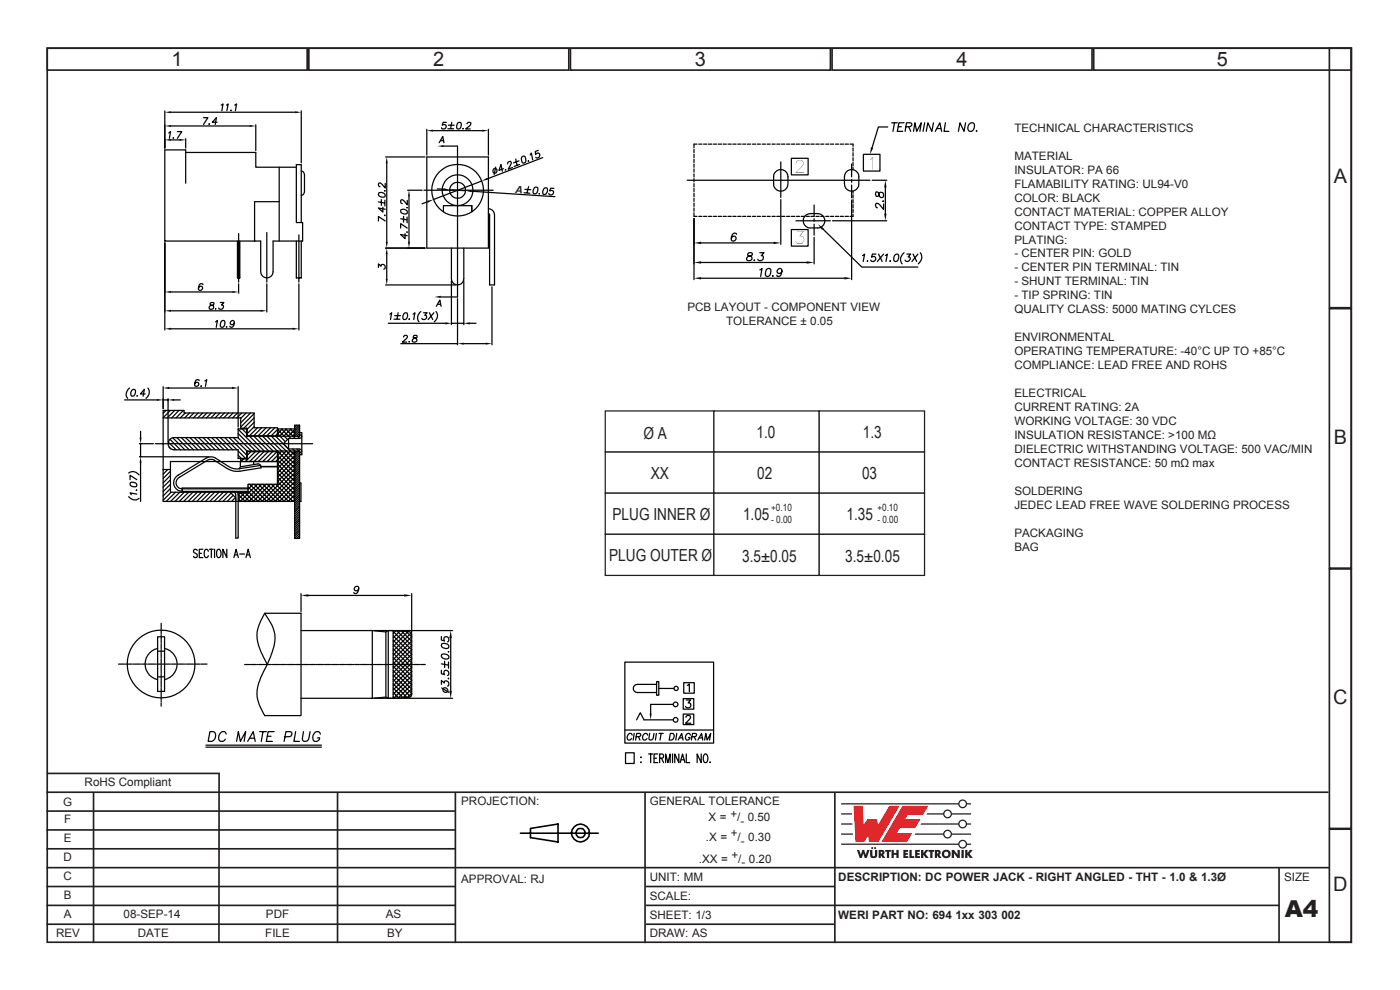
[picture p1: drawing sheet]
<svg xmlns="http://www.w3.org/2000/svg" width="297mm" height="210mm" viewBox="0 0 297 210" stroke-linecap="round" stroke-linejoin="round" font-family="sans-serif">
<!-- layer: Calque 1 -->
<g fill="none" stroke="#231f20" stroke-width=".35">
<path d="M10 10.2h276.7v189.7h-276.7zM10 10.2h55.2v4.7h-55.2zM65.5 10.2h55.2v4.7h-55.2zM121 10.2h55.2v4.7h-55.2zM176.5 10.2h55.2v4.7h-55.2zM232 10.2h54.7v4.7h-54.7zM282 10.2h4.7v55.1h-4.7zM282 65.5h4.7v55h-4.7zM282 120.7h4.7v55h-4.7zM9.8 168h272M9.8 172h86.7M9.8 176h86.7"/>
<path d="M9.9 164.1h36.7M19.8 168v32M46.5 164l-.1 36M71.6 168v32M96.6 168v32M136.8 168v32M177.1 168v32M282 175.9h4.7v24h-4.7zM9.8 192h86.7M9.8 196h86.7M9.8 180h86.7M9.8 184h272.2"/>
<path d="M9.8 188h86.7M137 192h134.3M137 196h40.1M137 188h40.1M271.3 184v16"/>
</g>
<g fill="none" stroke="#000" stroke-width=".34">
<path d="M110.4 176.7h16.5M112.5 175.7l5.9-.9v3.8l-5.9-.9z"/>
<circle cx="123.1" cy="176.7" r="1.88"/>
<circle cx="123.2" cy="176.7" r="1.02"/>
</g>
<g fill="#ee1d23">
<path d="M181.1 170.9h1.9l.2 4 .9-1.2h2l.2 1.3 2.4-4.1h2.1l-4.5 7.7h-1.9l-.2-1.3-.9 1.3h-1.8z"/>
<path d="M191.4 170.9h5.5l-1.1 1.9h-3.2l-.6 .9h3.3l-1.1 1.9h-3.3l-.6 1.1h3.2l-1.1 1.9h-5.4z"/>
</g>
<g fill="#231f20">
<path d="M181.8 180.3h.5l.3 1 .3-1h.4l.3 1 .4-1h.5l-.6 1.7h-.5l-.3-1-.3 1h-.4z"/>
<path d="M184.6 180.3h.5v1.2l.2 .1 .3-.1v-1.2h.5v1.1a.76 .76 0 0 1-.8 .6 .76 .76 0 0 1-.7-.6z"/>
<path d="M187.8 180.3h1.2v.4h-.4v1.3h-.5l.1-1.3h-.4z"/>
<path d="M189.1 180.3h.5v.6h.6v-.6h.5l-.1 1.7h-.4v-.7h-.6v.7h-.5z"/>
<path d="M191.6 180.3h1.1v.4h-.6v.2h.5v.4h-.5v.3h.6v.4h-1.1z"/>
<path d="M192.9 180.3h.5v1.3h.5v.4h-1z"/>
<path d="M194.1 180.3h1v.4h-.5v.2h.5v.4h-.5v.3h.6v.4h-1.1z"/>
<path d="M195.4 180.3h.5v.7l.5-.7h.6l-.7 .8 .7 .9h-.6l-.5-.7v.7h-.5z"/>
<path d="M197 180.3h1.2v.4h-.4v1.3h-.5v-1.3h-.3z"/>
<path d="M201.9 180.3h.5l.8 1-.1-1h.5v1.7h-.5l-.7-1.1v1.1h-.5z"/>
<path d="M204 180.3h.5v1.7h-.5z"/>
<path d="M204.7 180.3h.5v.7l.5-.7h.6l-.6 .8 .7 .9h-.6l-.6-.7v.7h-.5z"/>
<circle cx="185" cy="179.9" r=".22"/>
<circle cx="185.7" cy="179.9" r=".22"/>
</g>
<g fill="#231f20">
<path d="M186.9 180.7v.3h.2v-.2zM186.4 180.3h.5a.55 .55 0 0 1 .7 .3 .55 .55 0 0 1-.3 .7l.5 .7h-.5l-.4-.6v.6h-.5z" fill-rule="evenodd"/>
<path d="M198.8 180.7v.3h.2l.1-.2zM198.3 180.3h.6a.55 .55 0 0 1 .6 .3 .55 .55 0 0 1-.2 .7l.4 .7h-.5l-.4-.6v.6h-.5z" fill-rule="evenodd"/>
<path d="M200.3 181.2a.5 .5 0 0 0 1 0 .5 .5 0 0 0-1 0zM199.8 181.1a.95 .95 0 0 1 1.9 0 .95 .95 0 0 1-1.9 0z" fill-rule="evenodd"/>
</g>
<path d="M178.4 176.9h2.6M178.4 174.8h2.4M178.4 172.6h2.3" fill="none" stroke="#231f20" stroke-width=".27"/>
<g fill="#231f20">
<path d="M178.4 170.4h24.9a.94 .94 0 0 1 .9-.8 .94 .94 0 0 1 1 .8h.8v.2h-.8a.94 .94 0 0 1-1 .9 .94 .94 0 0 1-.9-.9h-24.9zM203.5 170.5a.7 .7 0 0 1 1.4 0 .7 .7 0 0 1-1.4 0z" fill-rule="evenodd"/>
<path d="M196.7 172.5h3.4a.94 .94 0 0 1 .9-.8 .94 .94 0 0 1 1 .8h4v.3h-4a.94 .94 0 0 1-1 .8 .94 .94 0 0 1-.9-.8h-3.6zM200.3 172.6a.7 .7 0 0 1 1.4 0 .7 .7 0 0 1-1.4 0z" fill-rule="evenodd"/>
<path d="M195.4 174.7h7.9a.94 .94 0 0 1 .9-.9 .94 .94 0 0 1 1 .9h.8v.2h-.8a.94 .94 0 0 1-1 .8 .94 .94 0 0 1-.9-.8h-8zM203.5 174.8a.7 .7 0 0 1 1.4 0 .7 .7 0 0 1-1.4 0z" fill-rule="evenodd"/>
<path d="M194.2 176.8h5.9a.94 .94 0 0 1 .9-.8 .94 .94 0 0 1 1 .8h4v.3h-4a.94 .94 0 0 1-1 .8 .94 .94 0 0 1-.9-.8h-6.1zM200.3 176.9a.7 .7 0 0 1 1.4 0 .7 .7 0 0 1-1.4 0z" fill-rule="evenodd"/>
<path d="M178.4 178.9h24.9a.94 .94 0 0 1 .9-.8 .94 .94 0 0 1 1 .8h.8v.3h-.8a.94 .94 0 0 1-1 .8 .94 .94 0 0 1-.9-.8h-24.9zM203.5 179.1a.7 .7 0 0 1 1.4 0 .7 .7 0 0 1-1.4 0z" fill-rule="evenodd"/>
</g>
<path d="M147.2 46.4v12.9M148.7 59h30.4M180.7 42.4v16.9M181 40.5v.5M181 41.3v.7M181 42.3v.8M181 43.4v.7M181 44.4v.7M181 45.5v.4" fill="none" stroke="#050504" stroke-width=".26"/>
<g fill="#050504">
<path d="M147.2 59l1.5-.2v.5z"/>
<path d="M179.1 58.8l1.6 .2-1.6 .3z"/>
</g>
<path d="M147.2 46.4v5.4M148.7 51.5h15.4M161.2 57.2l.5-.3-.3 1.7M162.8 57a.5 .5 0 0 1 .7 .2v.5a.86 .86 0 0 1-.8 .9 1.08 1.08 0 0 1 .1-1.6zM163.9 58.5v.1h.1M165.6 42.3v9.5M165.9 57.5a.55 .55 0 0 1-.6 .5 .55 .55 0 0 1-.5-.6 .55 .55 0 0 1 .6-.5 .89 .89 0 0 1 .5 1 .89 .89 0 0 1-.9 .7l-.2-.2" fill="none" stroke="#050504" stroke-width=".26"/>
<g fill="#050504">
<path d="M147.2 51.5l1.5-.2v.5z"/>
<path d="M164.1 51.3l1.5 .2-1.5 .3z"/>
</g>
<g fill="none" stroke="#050504" stroke-width=".26">
<path d="M145.8 38.2h38.8M147.2 30.6h.7M148.2 30.6h.7M149.3 30.6h.6M150.3 30.6h.7M151.3 30.6h.7M152.3 30.6h.8M153.4 30.6h.7M154.4 30.6h.7M155.5 30.6h.7M156.5 30.6h.7M157.6 30.6h.6"/>
<path d="M158.6 30.6h.6M159.6 30.6h.7M160.6 30.6h.7M161.7 30.6h.7M162.7 30.6h.7M163.8 30.6h.7M164.8 30.6h.7M165.8 30.6h.7M166.9 30.6h.6M167.9 30.6h.7M168.9 30.6h.7M170 30.6h.7"/>
<path d="M171 30.6h.7M172 30.6h.8M173.1 30.6h.7M174.1 30.6h.7M175.2 30.6h.6M176.2 30.6h.7M177.2 30.6h.7M178.3 30.6h.6M179.3 30.6h.7M180.3 30.6h.7M185 38.2h3.1M187.8 39.8v5.5"/>
<path d="M147.2 45.9h.7M148.2 45.9h.7M149.3 45.9h.6M150.3 45.9h.7M151.3 45.9h.7M152.3 45.9h.8M153.4 45.9h.7M154.4 45.9h.7M155.5 45.9h.7M156.2 49.7v-.2a.89 .89 0 0 0-1 .6 .89 .89 0 0 0 .3 1 .53 .53 0 0 0 .7-.3 .53 .53 0 0 0-.5-.7 .53 .53 0 0 0-.6 .5M156.5 45.9h.7M157.6 45.9h.6"/>
<path d="M158.6 45.9h.6M159.6 45.9h.7M160.6 45.9h.7M161.7 45.9h.7M162.7 45.9h.7M163.8 45.9h.7M164.8 45.9h.7M165.8 45.9h.7M166.9 45.9h.6M167.9 45.9h.7M168.9 45.9h.7M170 45.9h.7"/>
<path d="M171 45.9h.7M172 45.9h.8M173.1 45.9h.7M174.1 45.9h.7M175.2 45.9h.6M176.2 45.9h.7M176.6 46.8h11.5M177.2 45.9h.7M178.3 45.9h.6M179.3 45.9h.7M180.3 45.9h.7"/>
</g>
<g fill="#050504">
<path d="M187.6 45.3h.5l-.3 1.5z"/>
<path d="M187.8 38.2l.3 1.6h-.5z"/>
</g>
<g fill="none" stroke="#050504" stroke-width=".26">
<path d="M147.2 30.6v.7M147.2 31.7v.7M147.2 32.7v.7M147.2 33.7v.8M147.2 34.8v.7M147.2 35.8v.7M147.2 36.9v.7M147.2 37.9v.7M147.2 39v.6M147.2 40v.6M165.6 34.3v7.6M180.7 34.8v2.7"/>
<path d="M180.7 38.1v.6M180.7 39.3v2.7M181 30.6v.4M181 31.4v.7M181 32.4v.7M181 33.5v.6M181 34.5v.7M181 35.5v.5M147.2 41v.7M147.2 42v.7M147.2 43.1v.7M147.2 44.1v.7"/>
<path d="M147.2 45.1v.8M147.2 46.4v9.6M148.7 55.7h22.4M168.9 46.8h7.2M172.7 43.5v2.3M172.7 46.4v.6M172.7 47.5v2.4M172.7 50.3v5.7M183 54.2l.4-.3-.3 1.6M184.1 55.3l-.1 .2 .1-.1M185.8 40.7a.61 .61 0 0 0 .3 1l.3-.2a.63 .63 0 0 1 .4-.7 .6 .6 0 0 1 .6 .4 .6 .6 0 0 1-.3 .7 1.06 1.06 0 0 1-.8-1.1zM185.8 53.9h-.7l-.2 .7a.53 .53 0 0 1 .9 .1 .53 .53 0 0 1-.6 .8l-.4-.1-.1-.2"/>
<path d="M186.4 53.9l.7 1.6M187.4 42.6v.1h-.1M187.4 43.3v1.1l-.8-1-.6-.3-.3 .3v.3l.4 .4M187.4 53.9l-1.3 1.6M187.8 54.2l.4-.3-.3 1.6M188.9 55.3l-.1 .1h.1M189.8 54.2a.52 .52 0 0 1 .7-.2 .85 .85 0 0 1 .1 1 .85 .85 0 0 1-.9 .4l-.1-.6zM191.8 53.6a1.65 1.65 0 0 0-.4 2.4M192.4 53.9h.8l-.6 .6a.49 .49 0 0 1 .5 .5 .49 .49 0 0 1-.5 .5l-.5-.1-.1-.2M193.7 53.9l.8 1.6M194.7 53.9l-1.2 1.6M195.2 53.6a1.62 1.62 0 0 1-.4 2.4"/>
</g>
<g fill="#050504">
<path d="M147.2 55.7l1.5-.3v.5z"/>
<path d="M171.1 55.4l1.6 .3-1.6 .2z"/>
</g>
<path d="M158.7 53.7l-.1 .3 .2 .2a.58 .58 0 0 1 .7 .8l-.2 .2a.63 .63 0 0 1-.9-.2l.3-.6 .8-.2 .1-.3a.6 .6 0 0 0-.9-.2zM160 55.1l-.1 .1h.2M161.2 53.6h.9l-.6 .6a.53 .53 0 0 1 .5 .6 .53 .53 0 0 1-.6 .5l-.5-.1-.1-.2" fill="none" stroke="#050504" stroke-width=".26"/>
<path d="M173.5 47.5l1.3 .9-.4 .4z" fill="#050504"/>
<path d="M174.6 48.6l8.2 8.1h11.9" fill="none" stroke="#050504" stroke-width=".26"/>
<path d="M184.5 33.9l.7-.5-.4 .4z" fill-rule="evenodd" fill="#050504"/>
<path d="M185.2 33.4v2.6" fill="none" stroke="#050504" stroke-width=".21"/>
<path d="M183.2 32.7h3.5v3.6h-3.5z" fill="none" stroke="#050504" stroke-width=".26"/>
<g fill="#050504">
<path d="M169 34.2l.4-.2h.6l-.8 .1-.3 .5z" fill-rule="evenodd"/>
<path d="M169.9 34h.1a.68 .68 0 0 1 .3 1l-1.4 1.6 1.7 .1h-1.9l1.6-1.7a.6 .6 0 0 0-.4-1z" fill-rule="evenodd"/>
</g>
<path d="M167.9 33.6h3.5v3.5h-3.5z" fill="none" stroke="#050504" stroke-width=".26"/>
<g fill="#050504">
<path d="M168.8 51.2l.6 .5-.4-.1z" fill-rule="evenodd"/>
<path d="M169.1 49h1.4l-.8 1a.88 .88 0 0 1 .9 1.1 .88 .88 0 0 1-1.2 .6 .89 .89 0 0 0 1.1-.5 .89 .89 0 0 0-.5-1.1h-.4l.8-1z" fill-rule="evenodd"/>
</g>
<path d="M167.9 48.7h3.5v3.5h-3.5z" fill="none" stroke="#050504" stroke-width=".26"/>
<path d="M184.8 31.2l.5 .1-.7 1.4z" fill="#050504"/>
<g fill="none" stroke="#050504" stroke-width=".26">
<path d="M164.4 36.6a1.52 1.52 0 0 1 1.7-.6 1.52 1.52 0 0 1 1.1 1.5v1.5a1.52 1.52 0 0 1-1.6 1.6 1.52 1.52 0 0 1-1.5-1.6l.1-2zM179.4 36.6a1.52 1.52 0 0 1 1.7-.6 1.52 1.52 0 0 1 1.1 1.5v1.5a1.52 1.52 0 0 1-1.5 1.6 1.52 1.52 0 0 1-1.6-1.6v-1.5zM188.3 26.9h-2l-1.3 4.4M189.2 26h1.2M189.8 26l-.4 1.9M190.5 26.9h.7M191.8 26h-1.1l-.3 1.9h1.1M192.2 26.9l1-.1 .2-.2v-.4l-.3-.2h-.8l-.3 1.9M192.8 26.9l.4 1M193.8 27.9l.3-1.9 .4 1.9 .9-1.9-.3 1.9M196.2 26l-.4 1.9M198 26l-.3 1.9-.9-1.9-.3 1.9"/>
<path d="M198.4 27.9l1-1.9 .4 1.9M198.7 27.3h.9M200.6 26l-.3 1.9h1M204.8 26l-.3 1.9-.8-1.9-.4 1.9M205.6 26.3a.62 .62 0 0 1 1.1 0 1.1 1.1 0 0 1-1 1.6l-.1-.1a1.07 1.07 0 0 1 0-1.5zM207.2 27.7v.2l.1-.1M171 45.6a3.3 3.3 0 0 1 3.7 .3 1.53 1.53 0 0 1-1.2 2.5h-1.6a1.52 1.52 0 0 1-1.4-1.1 1.52 1.52 0 0 1 .5-1.7zM132.6 140.5h18.8v17.1h-18.8zM132.6 154.9h18.8M132.7 159.7h1.8v2.2h-1.8zM134.1 155.9a.52 .52 0 0 0-.6-.3 .52 .52 0 0 0-.4 .5v.6l.2 .3h.3l.4-.3M134.5 155.6l-.2 1.4"/>
<path d="M135 156.3l.8-.1 .1-.2v-.3l-.8-.1-.3 1.4M135.4 156.3l.4 .7M137.4 155.9a.52 .52 0 0 0-.6-.3 .52 .52 0 0 0-.4 .5l-.1 .6 .3 .3h.3l.3-.3M137.6 159.9h.9M137.8 155.6l-.1 1.2 .3 .2 .3-.1 .3-.3 .2-1M138 159.9v1.9M139.3 155.6l-.3 1.4M139.5 159.9h-.7v1.9h.7M139.8 155.6h.9M140.3 155.6l-.3 1.4M142.2 155.6h.5a.8 .8 0 0 1 .2 1 .8 .8 0 0 1-.9 .4zM142.7 159.9v1.9"/>
<path d="M143.6 155.6l-.2 1.4M143.9 157l.7-1.4 .3 1.4M144 159.9v1.9l-.9-1.9v1.9M144.2 156.5h.6M145.6 159.9v1.9h.7M146.5 155.9a.52 .52 0 0 0-.6-.3 .52 .52 0 0 0-.5 .5v.3a.49 .49 0 0 0 .5 .6 .49 .49 0 0 0 .5-.6h-.3M146.8 156.3l.8-.1 .2-.5-.9-.1-.2 1.4M147.2 156.3l.4 .7M148 157l.8-1.4 .3 1.4M148.3 156.5h.7M148.8 159.9v1.9l-.9-1.9v1.9M149.5 157l.2-1.4 .3 1.4 .8-1.4-.3 1.4"/>
<path d="M136 160.5v.2zM136 161.6v.2zM138.8 160.8h.5M139.9 160.8h.6l.2-.1v-.7l-.8-.1v1.9M140.3 160.8l.5 1M141.2 161.8v-1.9l.5 1.9 .5-1.9v1.9M144.3 161.8l.5-1.9 .5 1.9M144.5 161.2h.6M149.4 160l.4-.1a1.31 1.31 0 0 1 0 1.9 .77 .77 0 0 1-.6-1.1zM150.6 161.6v.2z"/>
<circle cx="143.3" cy="149.4" r=".5"/>
</g>
<path d="M137.8 151.4h.4l-.2 1.3z" fill="#050504"/>
<g fill="none" stroke="#050504" stroke-width=".26">
<path d="M35 31.8h4.4v7.1M35 23.5v7.9M36.3 23.8h26.3M54.3 32.3v3.2h8.6M63.9 23.5v11M63.9 36.3a.82 .82 0 0 1 .7 .7v3.7a.82 .82 0 0 1-.7 .7M54 42.8h5.2M63.9 47.2v-12.3h-1v12.3h1.3M33 94.1h33.3M34.6 99.6h1.6M34.7 99.6l-.1 .1M35.2 87.1l-.6 .6"/>
<path d="M35.6 99.6l-1 1M35.7 93.8l1.7 1.6M35.9 94.8l.3 .4M36.1 93.2l2.2 2.2M36.1 87.1l-1.5 1.5h16.5v2.4M36.2 100l-1.6 1.5M36.6 92.9l2.6 2.5M37.1 87.1l-1.6 1.5M37.5 92.8l2.7 2.6M38 87.1l-1.6 1.5M38.5 92.8l2.6 2.6M38.9 87.1l-1.6 1.5"/>
<path d="M39.3 87.6l-1.1 1M39.4 92.8l2.6 2.6M40.2 87.6l-1 1M40.3 92.8l2.6 2.6M41.1 87.6l-1 1M41.2 92.8l2.6 2.6M42.1 87.6l-1.1 1M42.1 92.8l2.7 2.6M43 87.6l-1 1M43.1 92.8l2.6 2.6M43.9 87.6l-1 1M44 92.8l2.6 2.6"/>
<path d="M44.8 87.6l-1 1M44.9 92.8l2.6 2.6M45.8 87.6l-1.1 1M45.8 92.8l2.6 2.6M46.7 87.6l-1.1 1M46.7 92.8l2.7 2.6M47.6 87.6l-1 1M47.7 92.8l2.6 2.6M48.5 87.6l-1 1M48.6 92.8l3.8 3.8M49.4 87.6l-1 1M49.5 92.8l2.9 2.9"/>
<path d="M50.4 87.6l-1.1 1M50.5 92.8l2.8 2.9M50.5 92l3.7 3.7M50.5 91.1l4.7 4.6M50.5 96.6l.7 .7M50.5 95.7l1.6 1.6M50.8 99.4l.4-.4 3.5-.6 .5 .2 .1 .2 .1 .4-4.5 .8a4 4 0 0 1-2.7-.6l-2.8-1.8a1.46 1.46 0 0 0-1.4 0l-6 3.7M51.1 97.3v.6M51.3 87.6l-1.1 1M51.4 91l1 1M51.6 97.4l-.5 .5M52.2 87.6l-1.1 1.2"/>
<path d="M52.3 91h.1M52.4 91h-1.9v1.8h-13.5a1.3 1.3 0 0 0-1.3 1.3 1.3 1.3 0 0 0 1.3 1.3h13.5v1.9h1.9M52.4 92.4h6.5M52.4 95.8h6.5M52.9 92.5l3.2 3.2M53.2 87.6l-2.1 2.1M53.2 95.8l-.8 .9M53.8 97.9v.6M53.9 92.5l3.1 3.2M53.9 87.7l-2.8 2.9M53.9 88.6l-2.2 2.2M53.9 89.6l-1.5 1.5"/>
<path d="M53.9 90.5l-1.5 1.6M54.2 95.8l-2.1 2.1M54.6 90.7l-1.7 1.7M54.8 92.5l3.1 3.2M55.1 95.8l-2.1 2.1M55.3 98.7l-4.5 .7a3.2 3.2 0 0 1-2.3-.5l-2.8-1.7a1.89 1.89 0 0 0-1.9-.1l-6.1 3.8M55.3 98.9h3.5M55.3 99h3.6M55.5 90.7l-1.7 1.7M55.7 92.5l3.1 3.2M56 95.8l-2.1 2.1M56.5 90.7l-1.7 1.7"/>
<path d="M56.6 92.5l5.9 5.9M56.9 95.8l-2.1 2.1M57.4 90.7l-1.7 1.7M57.6 92.5l3.1 3.2M57.8 95.8l-2.1 2.1M58.3 90.7l-1.7 1.7M58.5 92.5l3.1 3.2M58.8 95.8l-2.1 2.1M58.8 97.9h-7.8v1M58.9 97.9h-22.7v6.5h16.4M58.9 95.7v7h-6.3v1.9M58.9 92l1.6 1.7"/>
<path d="M58.9 91.1l2.1 2.1M58.9 97.5l3.6 3.7M58.9 96.6l3.6 3.7M58.9 95.7l3.6 3.6M59 91l-1.5 1.4M59.7 91l2 2M59.8 95.7l-2.2 2.2M59.9 91l-1.5 1.4M60.6 91l2 2M60.7 95.7l1.8 1.8M60.7 95.7l-2.2 2.2M60.8 91l-1.6 1.5"/>
<path d="M61.2 93v2.2l-1.1-1.1 1.1-1.1h2.3M61.2 95.2h2.3M61.5 91l1 1M61.6 95.7l.9 .9M61.6 95.7l-2.7 2.8 3.6 3.6M61.8 91l-1.6 1.5M62.1 95.2l.4 .5M62.4 91l.1 .1M62.5 95.7v6.8M62.5 96.6l-3.6 3.7 3.6 3.7M62.5 91h-3.6v1.5v-1.8h-5v-3.1h-14.9v-.5h-4.4v19.3h27.9l1.1-1.1M62.5 90.2v2.3"/>
<path d="M62.5 95.7h-10.1v1.7h-1.3M62.6 95.7l-3.7 3.7 3.6 3.6M63 90.2l-.5 .5M63 95.2l.4 .5M63.1 95.7l-.6 .5M63.1 92.5l.5 .5M63.4 90.2l-2.3 2.3M63.5 95.7l-1 .9M63.6 91.8h.4M63.6 90.2v2.3h-11.2v-1.7h-1.3M63.6 91l-1.6 1.5M63.6 91.9l-.7 .6"/>
<path d="M63.6 96.5l-4.7 4.7M63.6 97.5l-4.7 4.6 3.6 3.7M63.6 98.4l-8 8M63.6 99.3l-7.1 7.1M63.6 90.5l-1.1 1.1M63.6 91.5l-1.1 1M63.6 92.4l-.2 .1M63.6 96.1l-1.1 1M63.6 97l-1.1 1M63.6 97.9l-1.1 1M63.6 98.8l-1.1 1.1M63.6 99.8l-1.1 1"/>
<path d="M63.6 95.8l.4 .4M63.6 92.1l.4 .4M64 92.5v.3l-.5 .2M36.2 100.9l-1.6 1.5M36.2 101.8l-1.6 1.5M36.2 102.7l-1.6 1.6M36.2 103.6l-1.6 1.6M36.3 104.4l-1.7 1.7M37.2 104.4l-1.9 2M37.9 100.7a1.84 1.84 0 0 0-1 2.2 1.84 1.84 0 0 0 1.9 1.3M38.1 101.2a1.3 1.3 0 0 0-.7 1.5 1.3 1.3 0 0 0 1.3 1M38.1 104.4l-1.9 2"/>
<path d="M39.1 104.4l-2 2M40 104.4l-2 2M40.9 104.4l-1.9 2M41.8 104.4l-1.9 2M42.7 104.4l-1.9 2M43.7 104.4l-2 2M44.6 104.4l-2 2M45.5 104.4l-1.9 2M46.5 104.4l-2 2M47.4 104.4l-2 2M48.3 104.4l-2 2M48.8 104.4l1.2 1.2v.8"/>
<path d="M49 104.6l-1.7 1.8M49.2 104.2a.8 .8 0 0 1 .8 .8v9.1h.5v-9.1l-.2-.8M49.5 105.1l-1.3 1.3M49.9 105.5l-.8 .9M50.7 105.9l.4 .5M50.7 105l1.3 1.4M50.7 104.6v1.8M51 104.6l-.3 .2M51.1 104.6l1.8 1.8M51.9 104.6l-1.2 1.1M52 104.6l1.9 1.8M52.6 103.5h-14v.9"/>
<path d="M52.6 103.3l3.1 3.1M52.6 103.7h-13.9v.5h13.9l2.2 2.2M52.8 102.7l-.2 .2M53 102.7l3.6 3.7M53.7 102.7l-1.1 1.1M53.9 102.7l3.6 3.7M54.6 102.7l-3.6 3.7M54.8 102.7l3.7 3.7M55.5 102.7l-3.6 3.7M55.7 102.7l3.7 3.7M56.5 102.7l-3.7 3.7M56.7 102.7l3.6 3.7"/>
<path d="M57.4 102.7l-3.7 3.7M57.6 102.7l3.7 3.7M58.3 102.7l-3.6 3.7M58.5 102.7l3.7 3.7M58.9 101.2l3.6 3.7M63.6 102.5h.2v3.9h-.2M63.6 100.2l-6.2 6.2M63.6 101.1l-5.3 5.3M63.6 102.1l-4.3 4.3M63.6 103l-3.4 3.4M63.6 103.9l-2.5 2.5M63.6 104.8l-1.6 1.6"/>
<path d="M63.6 100.7l-1.1 1M63.6 101.6l-1.1 1.1M63.6 102.5l-1.1 1.1M63.6 103.4l-1.1 1.1M63.6 104.4l-1.1 1M63.6 105.7l-1.1 1.1M63.6 106.2l-1.1 1.1M63.6 106.7l-1.1 1M63.6 107.2l-1.1 1M63.6 107.6l-1.1 1M63.6 108.1l-1.1 1M63.6 108.5l-1.1 1.1"/>
<path d="M63.6 109l-1.1 1M63.6 109.5l-1.1 1M63.6 109.9l-1.1 1.1M63.6 110.4l-1.1 1M63.6 110.8l-1.1 1.1M63.6 111.3l-1.1 1M63.6 111.8l-1.1 1M63.6 112.2l-1.1 1.1M63.6 112.7l-1.1 1M63.6 113.1l-1.1 1.1M63.6 113.6l-.6 .6M63.6 114.1l-.2 .1"/>
<path d="M135 152.7l.8-1.5 .8 1.5h6.2M139.3 144.6h.5v2.9h-.5zM139.3 145.2h-4.1a.86 .86 0 0 0-.8 .8 .86 .86 0 0 0 .8 .9h4.1M139.8 146h3.2M142.8 149.4h-4.8v2M144.9 148.2h2.3v2.2h-2.3zM144.9 151.5h2.3v2.2h-2.3zM145.1 144.8h2.2v2.2h-2.2zM145.5 152.2l.3-.4h.5l.2 .2-.3 .6-.8 .8h1.2M145.6 148.5h.9l-.5 .6a.57 .57 0 0 1 .4 .9 .57 .57 0 0 1-1-.1M145.8 145.4l.4-.3v1.7"/>
<circle cx="143.3" cy="152.7" r=".5"/>
<circle cx="143.4" cy="146" r=".46"/>
</g>
<g fill="#050504">
<path d="M35 23.8l1.3-.2v.4z"/>
<path d="M62.6 23.6l1.3 .2-1.3 .2z"/>
</g>
<path d="M39.4 32.3h14.9M46.9 22.3l.4-.3-.2 1.5M48 22.3l.4-.3-.3 1.5M49 23.3v.1M49.8 22.3l.4-.3-.3 1.5M35 51.5v18.5M55.3 51.1v6.5a1.31 1.31 0 0 0 1.3 1.3 1.31 1.31 0 0 0 1.3-1.3v-6.5M62.9 51.1v7.8h1v-7.8M63.4 49.8v10M36.3 69.7h25.8M63.4 60.2v9.8" fill="none" stroke="#050504" stroke-width=".26"/>
<g fill="#050504">
<path d="M35 69.7l1.3-.2v.5z"/>
<path d="M62.1 69.5l1.3 .2-1.3 .3z"/>
</g>
<path d="M35 51.5v10.7M50.4 51.1v7.8h.5v-7.8M50.6 49.5v10.3M57.9 51.1h6.3M36.3 61.9h13M45.7 68.3l.4-.3-.2 1.4M47.1 68.1a.41 .41 0 0 1 .6 .2v.3a.73 .73 0 0 1-.7 .8 .91 .91 0 0 1 .1-1.3zM48.1 69.3l-.1 .1h.1M49.7 68.5a.47 .47 0 0 1-.5 .4 .47 .47 0 0 1-.4-.6 .47 .47 0 0 1 .6-.3 .83 .83 0 0 1 .2 .8 .83 .83 0 0 1-.6 .6l-.2-.2M50.6 60.2v2" fill="none" stroke="#050504" stroke-width=".26"/>
<g fill="#050504">
<path d="M35 61.9l1.3-.2v.5z"/>
<path d="M49.3 61.7l1.3 .2-1.3 .3z"/>
</g>
<path d="M35 51.5v14.7M36.3 65.9h19M43.1 60.4l-.1-.2a.5 .5 0 0 0-.7 .3 .76 .76 0 0 0 .1 1.1 .45 .45 0 0 0 .6-.5 .45 .45 0 0 0-.7-.3l-.2 .3M56.6 60.2v6" fill="none" stroke="#050504" stroke-width=".26"/>
<g fill="#050504">
<path d="M35 65.9l1.3-.2v.4z"/>
<path d="M55.3 65.7l1.3 .2-1.3 .2z"/>
</g>
<g fill="none" stroke="#050504" stroke-width=".26">
<path d="M35 31.8v19.3h20.3M59.2 35.5v15.6M54 42.8v8.3M56.6 49.3v10.5M64.2 47.2v3.9M44.7 64.2l-.1 .4 .4 .2a.45 .45 0 0 1 .3 .6 .45 .45 0 0 1-.7 .2l-.2-.3a.9 .9 0 0 1 .9-.7l.1-.4zM45.8 65.5h.1M46.7 64.2h.8l-.5 .5h.2a.51 .51 0 0 1 0 .8 .51 .51 0 0 1-.8-.2M29.6 96.9h14.7M29.6 94.1h3M29.8 91.5v1.3M29.8 94.1v2.8"/>
<path d="M29.8 98.2v8.2"/>
</g>
<g fill="#050504">
<path d="M29.6 92.8h.4l-.2 1.3z"/>
<path d="M29.8 96.9l.2 1.3h-.4z"/>
</g>
<g fill="none" stroke="#050504" stroke-width=".26">
<path d="M34.6 82v4.7M35.9 82.3h13.3M50.5 82v8.6M27.3 105.4a1.52 1.52 0 0 0 2.2 .3M27.3 100.3a1.48 1.48 0 0 1 2.2 .4M27.6 101.8v-1l1.4 1M27.7 102.4a.79 .79 0 0 1 .9-.1 .79 .79 0 0 1 .4 .9l-.6 .1a.68 .68 0 0 1-.8-.7zM29 103.9l-.1 .1M29 104.8l-1.4-.2 .2 .4M41.8 116.8a.41 .41 0 0 0-.6-.2 .41 .41 0 0 0 .1 .7l.3 .1a.45 .45 0 0 1 .2 .7 .45 .45 0 0 1-.6 .1l-.1-.2M42.3 117.4h.4M43 116.5h-.7v1.8h.7"/>
<path d="M44.2 116.9a.46 .46 0 0 0-.6-.4 .46 .46 0 0 0-.3 .7v.4a.46 .46 0 0 0 .3 .7 .46 .46 0 0 0 .6-.4M44.4 116.5h.8M44.8 116.5v1.8M45.5 116.5v1.8M46.2 116.6l.1-.1a1 1 0 0 1 .3 1.7l-.1 .1a.94 .94 0 0 1-.4-1.5zM48.1 116.5v1.8l-.8-1.8v1.8M49.6 118.3l.5-1.8 .5 1.8M49.8 117.7h.6M50.8 117.5h1.1M52.2 118.3l.4-1.8 .5 1.8M52.4 117.7h.5"/>
</g>
<g fill="#050504">
<path d="M34.6 82.3l1.3-.2v.4z"/>
<path d="M49.2 82.1l1.3 .2-1.3 .2z"/>
</g>
<path d="M26.4 84.8h6.9M34.6 84.6v2.1M34.6 84.8h1.1M35.7 84.6v9.1M37 84.8h1.2M42.2 80.7v-.1a.76 .76 0 0 0-.9 .4 .76 .76 0 0 0 .3 1 .47 .47 0 0 0 .6-.4 .47 .47 0 0 0-.4-.6 .47 .47 0 0 0-.5 .5M42.7 81.8l-.1 .1h.1M43.5 80.8l.4-.3-.3 1.5" fill="none" stroke="#050504" stroke-width=".26"/>
<g fill="#050504">
<path d="M35.7 84.8l1.3-.2v.4z"/>
<path d="M33.3 84.6l1.3 .2-1.3 .2z"/>
</g>
<g fill="none" stroke="#050504" stroke-width=".26">
<path d="M35 29.4v2M36.3 29.7h1.8M39.4 29.4v2M27.5 82.3a1.57 1.57 0 0 0-.4 2.2M28.1 82.7a.41 .41 0 0 1 .6 .2l-.1 .9a.49 .49 0 0 1-.8 .2v-.8zM29.1 83.9v.1h.1M30.8 83.6h-1l.8-1-.2 1.4M31.4 82.3a1.56 1.56 0 0 1-.4 2.2M62.5 95.7h1.1v18.5h-1.1zM62.5 95.6v.1M62.5 90.2h1.1M63.5 95.2l.3 .1 .2 .4"/>
<path d="M63.5 95.6l.1 .1M64 91.8v4.7h-.4M50.7 104.6h1.9M62.5 114.2h.1"/>
</g>
<g fill="#050504">
<path d="M35 29.7l1.3-.2v.4z"/>
<path d="M38.1 29.5l1.3 .2-1.3 .2z"/>
</g>
<path d="M35 26.5v4.9M35.8 28.2l.4-.3-.3 1.5M36.3 26.7h16.7M36.8 29.2l-.1 .2 .1-.1M37.6 27.9h1l-1 1.5M54.3 26.5v5.4" fill="none" stroke="#050504" stroke-width=".26"/>
<g fill="#050504">
<path d="M35 26.7l1.3-.2v.4z"/>
<path d="M53 26.5l1.3 .2-1.3 .2z"/>
</g>
<path d="M43.2 25h.9l-.9 1.4M44.4 26.3h.1M46.1 25.9h-1.1l.9-.9-.2 1.4M79.4 133.8h16.6M95.6 135.3v11.2M79.4 148.1h16.6" fill="none" stroke="#050504" stroke-width=".26"/>
<g fill="#050504">
<path d="M95.3 146.5h.6l-.3 1.6z"/>
<path d="M95.6 133.8l.3 1.5h-.6z"/>
</g>
<g fill="none" stroke="#050504" stroke-width=".26">
<path d="M63.9 125.9v3.8M65.4 126.3h20.4M87.3 125.9v8.2M93.6 135v.8l.7 .2a.57 .57 0 0 1 0-.8 .57 .57 0 0 1 .7-.1 .57 .57 0 0 1 .2 .7l-.3 .3M93.7 138.8a.88 .88 0 0 1 1-.1 .88 .88 0 0 1 .4 1 .88 .88 0 0 1-1 .1 .88 .88 0 0 1-.4-1zM93.7 136.6a1.06 1.06 0 0 1 1.5 .6l-.1 .2a.88 .88 0 0 1-1 .1 .88 .88 0 0 1-.4-.9zM95.1 138.2v.1zM93.6 145.2v-.9l.6 .6v-.2a.56 .56 0 0 1 .9 0 .56 .56 0 0 1-.2 .8M93.6 142.2v.7l.7 .2a.55 .55 0 0 1 .2-.9 .55 .55 0 0 1 .7 .6l-.1 .4-.2 .1M93.6 140.8l1.4 .3M93.7 145.9l1.5 1M94.3 140.3v1.3"/>
<path d="M95.1 140.4v1.4M95.1 143.8v.2z"/>
<circle cx="94.5" cy="146.4" r=".5"/>
</g>
<g fill="#050504">
<path d="M85.8 126.1l1.5 .2-1.5 .3z"/>
<path d="M63.9 126.3l1.5-.2v.5z"/>
</g>
<g fill="none" stroke="#050504" stroke-width=".26">
<path d="M56.2 130.1l.4 .6a7.1 7.1 0 0 1 1 8.1l-.9 2.2M56.2 130.1h7.7v21.7h-7.7l-.4-.7a7.3 7.3 0 0 1-.3-7.7l1.2-2.4-.4-.8a9.6 9.6 0 0 1-1.6-6.8l.6-1.7zM63.9 133.8h15.1M76.1 124.9l-.1 .2a.49 .49 0 0 1-.7 .1 .49 .49 0 0 1 0-.7 .49 .49 0 0 1 .7-.1 .86 .86 0 0 1 0 1 .86 .86 0 0 1-.9 .4v-.1M79 133.8v14.3M79 133.8l2.9 .2 .5-.2M81.9 134v13.9M82.4 133.8v14.3l-.5-.2-2.9 .2M82.4 133.8h1M83.4 133.8v14.3M83.4 133.8l3.4 .2 .3 .1 .2 .4v13.1l-.5 .3-3.4 .2M83.4 133.9l3.9 3.9-3.9 4"/>
<path d="M83.4 135.8l3.9 3.9-3.9 3.9M83.4 139.5l3.9 3.9M83.4 138.5l3.9 4-3.9 3.9M83.4 137.6l3.9 4-3.9 3.9M83.4 136.7l3.9 3.9M83.4 134.9l3.9 3.9M84 133.8l-.6 .6M84.2 133.8l3.1 3.1-3.9 3.9M84.9 133.9l-1.5 1.4M85.2 133.9l2.1 2.1M85.7 133.9l-2.3 2.3M86.2 134l1.1 1.1"/>
<path d="M86.6 134l-3.2 3.1M87.3 134.2l-3.9 3.9M87.3 138.8l-3.9 3.9M87.3 135.1l-3.9 3.9M87.3 136l-3.9 3.9M43.7 158.5h24.5M43.7 158.1h24.5M44.5 155.2h.7a1.14 1.14 0 0 1 .6 1.2 1.14 1.14 0 0 1-.9 .9h-.7zM48 155.7l-.2-.4a1.17 1.17 0 0 0-1.2 .4 1.17 1.17 0 0 0-.1 1.3 .77 .77 0 0 0 1.3-.2M50.2 157.3l.4-2.1 .4 2.1 1.1-2.1-.3 2.1M51.9 141h.9M52.5 157.3l1.2-2.1 .4 2.1"/>
<path d="M53 141h.2M53 156.6h1M53.3 141h1M54.5 141h.2M54.9 141h1M55.1 155.2h1.4M55.8 155.2l-.4 2.1M56.1 141h.2M56.5 141h1M56.7 156.2h.8M57.7 141h.1M58 141h1"/>
<path d="M58.2 155.2h-1.3l-.4 2.1h1.3M59.2 141h.2M59.6 141h1M60.5 156.3h.8l.5-.2 .1-.5-.1-.3-1.1-.1-.4 2.1M60.8 141h.2M61.2 141h1M62.4 141h.2M62.7 155.2l-.4 2.1h1.2M62.7 141h1M63.9 148.1h15.1M63.9 141h.2M64.3 141h1"/>
<path d="M64.4 155.2l-.3 1.5a.69 .69 0 0 0 .7 .6 .69 .69 0 0 0 .7-.6l.3-1.5M65.5 141h.2M65.9 141h1M67.1 141h.1M67.4 141h1M68 155.7l-.1-.2a.73 .73 0 0 0-.7-.3 .73 .73 0 0 0-.6 .5l-.2 .3v.8a.73 .73 0 0 0 .8 .5 .73 .73 0 0 0 .6-.8h-.5M68.6 141h.2M69 141h1M70.2 141h.2M70.6 141h1M71.7 141h.2M72.1 141h1"/>
<path d="M73.3 141h.2M73.7 141h1M74.9 141h.2M75.3 141h.9M76.5 141h.1M76.8 141h1M78 141h.2M78.4 141h1M79.6 141h.2M80 141h1M81.1 141h.2M81.5 141h1"/>
<path d="M82.4 148.1h1M82.7 141h.2M83.1 141h1M83.4 140.4l3.9 3.9-3.8 3.8M83.4 142.3l3.9 3.8-1.8 1.9M83.4 143.2l3.9 3.9-.8 .8M83.4 147.8l.3 .3M83.4 146.9l1.2 1.2M83.4 145.9l2.1 2.1M83.4 145l2.9 2.9M83.4 144.1l3.7 3.7M83.4 141.3l3.9 3.9"/>
<path d="M84.3 141h.2M84.7 141h.9M85.8 141h.2M86.2 141h1M87.3 140.6l-3.9 3.9M87.3 143.4l-3.9 3.9M87.3 145.2l-2.8 2.9M87.4 141h.2M87.8 141h1M89 141h.2M89.4 141h.8"/>
</g>
<g fill="#fff" stroke="#231f20" stroke-width=".26">
<path d="M128.4 87.2h23v8.7h-23z"/>
<path d="M151.4 87.2h22.4v8.7h-22.4z"/>
<path d="M173.8 87.2h22.3v8.7h-22.3z"/>
<path d="M128.4 95.9h23v8.7h-23z"/>
<path d="M151.4 95.9h22.4v8.7h-22.4z"/>
<path d="M173.8 95.9h22.3v8.7h-22.3z"/>
<path d="M128.4 104.6h23v8.7h-23z"/>
<path d="M151.4 104.6h22.4v8.7h-22.4z"/>
<path d="M173.8 104.6h22.3v8.7h-22.3z"/>
<path d="M128.4 113.3h23v8.8h-23z"/>
<path d="M151.4 113.3h22.4v8.8h-22.4z"/>
<path d="M173.8 113.3h22.3v8.8h-22.3z"/>
</g>
<g fill="none" stroke="#050504" stroke-width=".26">
<path d="M112.1 39.6l-.3 1.2M113.5 39.7a.45 .45 0 0 1 .6 .3v.4a.68 .68 0 0 1-.7 .7l-.2-.1-.1-.5zM115.5 39.9a.41 .41 0 0 1 .6 .2v.6l-.4 .5a.41 .41 0 0 1-.6-.2v-.4zM117.5 40l-.7-.1-.2 .6a.53 .53 0 0 1 .7 0 .53 .53 0 0 1 .1 .7 .53 .53 0 0 1-.7 .1l-.3-.3M92.8 40.1h1.3M95.4 40.2l3.4 .3M100.1 40.6l17.6 1.1M111.2 40.9l1.2 .1M111.4 40.2h1.2M114.4 41v.1M33.4 137.6a3.4 3.4 0 0 0-2.6 3.3 3.4 3.4 0 0 0 2.6 3.3M33.4 138.1h1.5"/>
<path d="M33.4 135.1h1.5v11.6h-1.5zM34.2 132.2v.7M34.2 133.1v.2M34.2 133.5v1M34.2 134.7v.2M34.2 135v1M34.2 136.2v.2M34.2 136.6v1M34.2 137.8v.2M34.2 138.2v1M34.2 139.4v.1M34.2 139.8v.9"/>
<path d="M34.9 137.6a3.4 3.4 0 0 1 2.7 3.3 3.4 3.4 0 0 1-2.7 3.3M25.2 140.9h1.2M26.6 140.9h.2M27 140.9h1M28.2 140.9h.2M28.5 140.9h1M29.7 140.9h.2M30.1 140.9h1M31.3 140.9h.2M31.7 140.9h1M32.9 140.9h.1M33.3 140.9h.9"/>
<path d="M33.4 143.6h1.5M34.2 140.9v.2M34.2 141.3v1M34.2 142.5v.2M34.2 142.9v1M34.2 144v.3M34.2 144.4v1M34.2 145.6v.2M34.2 146v1M34.2 147.2v.2M34.2 147.6v.9M34.2 148.8v.1"/>
<path d="M34.2 149.1v.7M34.4 140.9h.2M34.8 140.9h1M36 140.9h.2M36.4 140.9h1M37.6 140.9h.2M37.9 140.9h1M39.1 140.9h.2M39.5 140.9h1M40.7 140.9h.2M41.1 140.9h1M42.3 140.9h.1"/>
<path d="M42.7 140.9h1.2"/>
<circle cx="34.2" cy="140.8" r="7.2"/>
</g>
<g fill="#050504">
<path d="M94.1 39.9l1.3 .3-1.3 .2z"/>
<path d="M98.8 40.5l1.3-.1-.1 .4z"/>
</g>
<g fill="none" stroke="#050504" stroke-width=".26">
<path d="M90.5 33.3h13.1M90.5 27.4v5.5M91.8 27.7h10.5M103.6 27.4v5.5M89.9 40.4h14.7M94.1 44.1v-.5h6v.5M94.1 44.2v.1M94.1 44.4v.5M100.1 44.2v.1M100.1 44.4v.5M103.6 44.3a1.31 1.31 0 0 1 1.3 1.3M103.6 45.3l.3 .3"/>
<circle cx="97.1" cy="40.4" r="1.69"/>
<circle cx="97.1" cy="40.3" r="3.3"/>
<circle cx="97.1" cy="40.3" r="5.5"/>
</g>
<g fill="#050504">
<path d="M90.5 27.7l1.3-.2v.4z"/>
<path d="M102.3 27.5l1.3 .2-1.3 .2z"/>
</g>
<g fill="none" stroke="#050504" stroke-width=".26">
<path d="M94.7 25.9h-.7l-.2 .7 .5-.2a.5 .5 0 0 1 .2 .8 .5 .5 0 0 1-.8-.1M95 27.3h1.2M95.1 26.6h1.2M95.8 25.9l-.2 1.3M97 26.2l.2-.2a.42 .42 0 0 1 .7 .2v.4a.68 .68 0 0 1-.7 .8l-.3-.3zM98.2 27.2l.1 .1M99.1 26.3l.3-.4h.3l.2 .3-.3 .5-.8 .7h1M95.8 52.6v6.5M98.4 52.6v6.5M85 72.9h12.1M97.1 63.4v9.7M98.4 72.9h4.7"/>
<path d="M103.9 60.4h1M104.4 60.8v12.3"/>
</g>
<g fill="#050504">
<path d="M103.1 72.7l1.3 .2-1.3 .2z"/>
<path d="M97.1 72.9l1.3-.2v.4z"/>
</g>
<path d="M90.5 52.6h13.1M95.8 59.1a1.31 1.31 0 0 0 1.3 1.3 1.31 1.31 0 0 0 1.3-1.3M95.8 59.5v9.4M98.4 59.5v9.4M82.4 68.6h12.1M85.6 71.5l.3-.4h.3l.2 .3-.2 .5-.8 .7h.9M86.8 72.4l.1 .1M87.8 71.2l-.1 .4 .6 .2a.42 .42 0 0 1 .1 .5 .42 .42 0 0 1-.4 .3l-.4-.1a.67 .67 0 0 1 .1-.7 .67 .67 0 0 1 .7-.2l.1-.4zM95.8 68.6h2.6M99.7 68.6h1.3" fill="none" stroke="#050504" stroke-width=".26"/>
<g fill="#050504">
<path d="M98.4 68.6l1.3-.2v.4z"/>
<path d="M94.5 68.4l1.3 .2-1.3 .2z"/>
</g>
<g fill="none" stroke="#050504" stroke-width=".26">
<path d="M81.8 33.3h8.3M82 34.6v16.7M90.5 33.3v19.3M97.1 31v32M103.6 33.3v19.3M81.8 52.6h8.3M103.9 45.6v14.8M104.9 45.6v14.8M82.7 66.6l.4-.3-.3 1.5M83.6 67.7h1.2M83.7 67h1.3M84.5 66.3l-.3 1.3"/>
<path d="M85.8 66.4l.4-.1a.76 .76 0 0 1 .2 1 .76 .76 0 0 1-.8 .4l-.1-.7zM86.8 67.6l-.1 .1h.2M87.6 66.6l.4-.3-.2 1.5M89.3 66.1a1.52 1.52 0 0 0-.4 2.2M89.9 66.3h.7l-.5 .6a.49 .49 0 0 1 .4 .6 .49 .49 0 0 1-.7 .3l-.3-.3M91.1 66.3l.7 1.5M92.1 66.3l-1.3 1.5M92.5 66.1a1.47 1.47 0 0 1-.4 2.2"/>
</g>
<g fill="#050504">
<path d="M81.8 51.3h.5l-.3 1.3z"/>
<path d="M82 33.3l.3 1.3h-.5z"/>
</g>
<path d="M81.7 38.9v1l-.7-.8-.5-.3a.44 .44 0 0 0-.2 .4 .44 .44 0 0 0 .3 .4M80.3 46.9v-1l1.4 1M80.3 42.8l1.2 .3M80.4 40.9a.81 .81 0 0 1 .9 0 .81 .81 0 0 1 .4 .8 .8 .8 0 0 1-1 .1 .8 .8 0 0 1-.3-.9zM80.9 42.3v1.3M81.2 44v1l-.9-.9 1.4 .3M81.7 45.6l-.1 .1M81.7 40.4v.2l-.1-.1M81.7 42.5v1.2M86.5 40.4h3M86.5 52.6h3.6M86.8 41.6v9.7" fill="none" stroke="#050504" stroke-width=".26"/>
<g fill="#050504">
<path d="M86.8 40.4l.2 1.2h-.5z"/>
<path d="M86.5 51.3h.5l-.2 1.3z"/>
</g>
<path d="M81.8 52.6h8.3M82 53.9v5.2M85 48.4v-1l1.4 1M85 46.4l1.2 .2M85.1 44.5a.81 .81 0 0 1 .9-.1 .81 .81 0 0 1 .4 .9 .8 .8 0 0 1-1 .1 .8 .8 0 0 1-.3-.9zM85.6 45.9v1.2M85.9 49.6v1l-.9-.9 1.4 .3M86.4 49.2h-.1M86.4 44l-.1 .1M86.4 46v1.3M86.4 42.5v.9l-1-1h-.3l-.1 .2 .1 .5 .2 .1M81.8 60.4h14.9" fill="none" stroke="#050504" stroke-width=".26"/>
<g fill="#050504">
<path d="M81.8 59.1h.5l-.3 1.3z"/>
<path d="M82 52.6l.3 1.3h-.5z"/>
</g>
<path d="M93.2 30.3l.7-1.4 .3 1.4M93.5 29.8h.6M80.3 56.7v-.7l.5 .5a.48 .48 0 0 1 .6-.4 .48 .48 0 0 1 .3 .7l-.3 .3M92.6 65l.7-1.4 .3 1.4M92.8 64.5h.7" fill="none" stroke="#050504" stroke-width=".26"/>
<path d="M92.8 31l1.3-.2v.4z" fill="#050504"/>
<path d="M94.1 31h3" fill="none" stroke="#050504" stroke-width=".26"/>
<path d="M92.2 63l1.3-.3v.5z" fill="#050504"/>
<g fill="none" stroke="#050504" stroke-width=".26">
<path d="M102.2 38.4l-10.3 3.9M105.2 35.5l-.4 1.5M106.8 35.8l-1 .3 .5-1.2 .3 1.5M107.2 36v.1l.1-.1M107.7 34.8a.44 .44 0 0 1 .2-.5 .44 .44 0 0 1 .5 .1v.3l-.6 1.2 .9-.4M109.4 33.7l.3 1.3M110.1 34.1l-1.2 .5M110.2 34.9l-1.1 .4M110.7 33.3a.43 .43 0 0 1 .7 0l.1 .3a.69 .69 0 0 1-.3 1l-.4-.2-.2-.8zM112.1 34.1l-.1 .1h.2M112.5 32.9l.2-.4 .3 1.4M114.2 31.9l-.7 .2 .1 .7a.49 .49 0 0 1 .7-.3 .49 .49 0 0 1 .1 .8l-.4 .2-.3-.1"/>
<path d="M115.1 33.4l-11.7 4.5M90.7 42.8l-1.2 .4M93.5 63h3.6"/>
<circle cx="104.9" cy="36.2" r=".48"/>
</g>
<g fill="#050504">
<path d="M90.7 42.6l1.2-.3-1.1 .7z"/>
<path d="M102.2 38.4l1.1-.7 .2 .4z"/>
</g>
<text font-size="4.9" fill="#231f20" x="272.6" y="194.5">A4</text>
<g font-size="4.2" fill="#231f20">
<text x="36.4" y="14">1</text>
<text x="91.9" y="14">2</text>
<text x="147.4" y="14">3</text>
<text x="202.9" y="14">4</text>
<text x="258.2" y="14">5</text>
<text x="282.9" y="38.8">A</text>
<text x="282.9" y="94.1">B</text>
<text x="282.8" y="149.3">C</text>
<text x="282.8" y="189">D</text>
</g>
<g font-size="3.5" fill="#231f20">
<text x="136.5" y="93">Ø A</text>
<text x="160.5" y="92.8">1.0</text>
<text x="183.1" y="92.8">1.3</text>
<text x="138.1" y="101.5">XX</text>
<text x="160.7" y="101.5">02</text>
<text x="182.9" y="101.5">03</text>
<text x="129.9" y="110.2">PLUG INNER Ø</text>
<text x="157.6" y="110.3">1.05</text>
<text x="179.6" y="110.3">1.35</text>
<text x="129.2" y="119.1">PLUG OUTER Ø</text>
<text x="157.5" y="119.3">3.5±0.05</text>
<text x="179.3" y="119.3">3.5±0.05</text>
</g>
<g font-size="2.5" fill="#231f20">
<text x="215.2" y="27.9">TECHNICAL CHARACTERISTICS</text>
<text x="215.2" y="33.9">MATERIAL</text>
<text x="109.4" y="40.9" transform="rotate(4 109.4 40.9)">A</text>
<text x="215.2" y="36.8">INSULATOR: PA 66</text>
<text x="215.2" y="39.8">FLAMABILITY RATING: UL94-V0</text>
<text x="215.2" y="42.8">COLOR: BLACK</text>
<text x="215.2" y="45.7">CONTACT MATERIAL: COPPER ALLOY</text>
<text x="215.2" y="48.7">CONTACT TYPE: STAMPED</text>
<text x="215.2" y="51.7">PLATING:</text>
<text x="215.2" y="54.6">- CENTER PIN: GOLD</text>
<text x="215.2" y="57.6">- CENTER PIN TERMINAL: TIN</text>
<text x="145.8" y="66">PCB LAYOUT - COMPONENT VIEW</text>
<text x="215.2" y="60.5">- SHUNT TERMINAL: TIN</text>
<text x="215.2" y="63.5">- TIP SPRING: TIN</text>
<text x="154.1" y="68.9">TOLERANCE ± 0.05</text>
<text x="215.2" y="66.5">QUALITY CLASS: 5000 MATING CYLCES</text>
<text x="215.2" y="72.4">ENVIRONMENTAL</text>
<text x="215.2" y="75.4">OPERATING TEMPERATURE: -40°C UP TO +85°C</text>
<text x="215.2" y="78.3">COMPLIANCE: LEAD FREE AND ROHS</text>
<text x="215.2" y="84.3">ELECTRICAL</text>
<text x="215.2" y="87.2">CURRENT RATING: 2A</text>
<text x="215.2" y="90.2">WORKING VOLTAGE: 30 VDC</text>
<text x="215.2" y="93.1">INSULATION RESISTANCE: &gt;100 MΩ</text>
<text x="215.2" y="96.1">DIELECTRIC WITHSTANDING VOLTAGE: 500 VAC/MIN</text>
<text x="215.2" y="99.1">CONTACT RESISTANCE: 50 mΩ max</text>
<text x="215.2" y="105">SOLDERING</text>
<text x="215.2" y="108">JEDEC LEAD FREE WAVE SOLDERING PROCESS</text>
<text x="215.2" y="113.9">PACKAGING</text>
<text x="215.2" y="116.8">BAG</text>
<text x="17.9" y="166.8">RoHS Compliant</text>
<text x="13.4" y="171">G</text>
<text x="97.8" y="170.8">PROJECTION:</text>
<text x="137.8" y="170.8">GENERAL TOLERANCE</text>
<text x="154.9" y="173.4">+</text>
<text x="13.5" y="178.7">E</text>
<text x="13.6" y="174.6">F</text>
<text x="149.8" y="178.4">.X =</text>
<text x="150.3" y="174.2">X =</text>
<text x="155" y="177.6">+</text>
<text x="156.4" y="174.2">/ 0.50</text>
<text x="156.5" y="178.4">/ 0.30</text>
<text x="157.1" y="175">-</text>
<text x="157.2" y="179.2">-</text>
<text x="13.5" y="182.7">D</text>
<text x="148.2" y="183">.XX =</text>
<text x="155.2" y="182.2">+</text>
<text x="156.6" y="183">/ 0.20</text>
<text x="157.3" y="183.8">-</text>
<text x="13.5" y="186.7">C</text>
<text x="13.5" y="190.8">B</text>
<text x="97.8" y="187.3">APPROVAL: RJ</text>
<text x="137.8" y="186.8">UNIT: MM</text>
<text x="137.8" y="190.9">SCALE:</text>
<text x="177.8" y="186.8">DESCRIPTION: DC POWER JACK - RIGHT ANGLED - THT - 1.0 &amp; 1.3Ø</text>
<text x="272.4" y="186.8">SIZE</text>
<text x="13.5" y="194.8">A</text>
<text x="26.2" y="194.8">08-SEP-14</text>
<text x="56.4" y="194.8">PDF</text>
<text x="81.8" y="194.8">AS</text>
<text x="137.8" y="194.8">SHEET: 1/3</text>
<text x="177.8" y="194.8">WERI PART NO: 694</text>
<text x="202.7" y="194.8">1xx 303</text>
<text x="212.4" y="194.8">002</text>
<text x="11.9" y="198.8">REV</text>
<text x="29.2" y="198.8">DATE</text>
<text x="56.3" y="198.8">FILE</text>
<text x="82.1" y="198.8">BY</text>
<text x="137.8" y="198.8">DRAW: AS</text>
</g>
<g font-size="2.1" fill="#231f20">
<text x="163.6" y="108.5">+0.10</text>
<text x="163.6" y="111">- 0.00</text>
<text x="186.1" y="108.5">+0.10</text>
<text x="186.1" y="111">- 0.00</text>
</g>
</svg>
